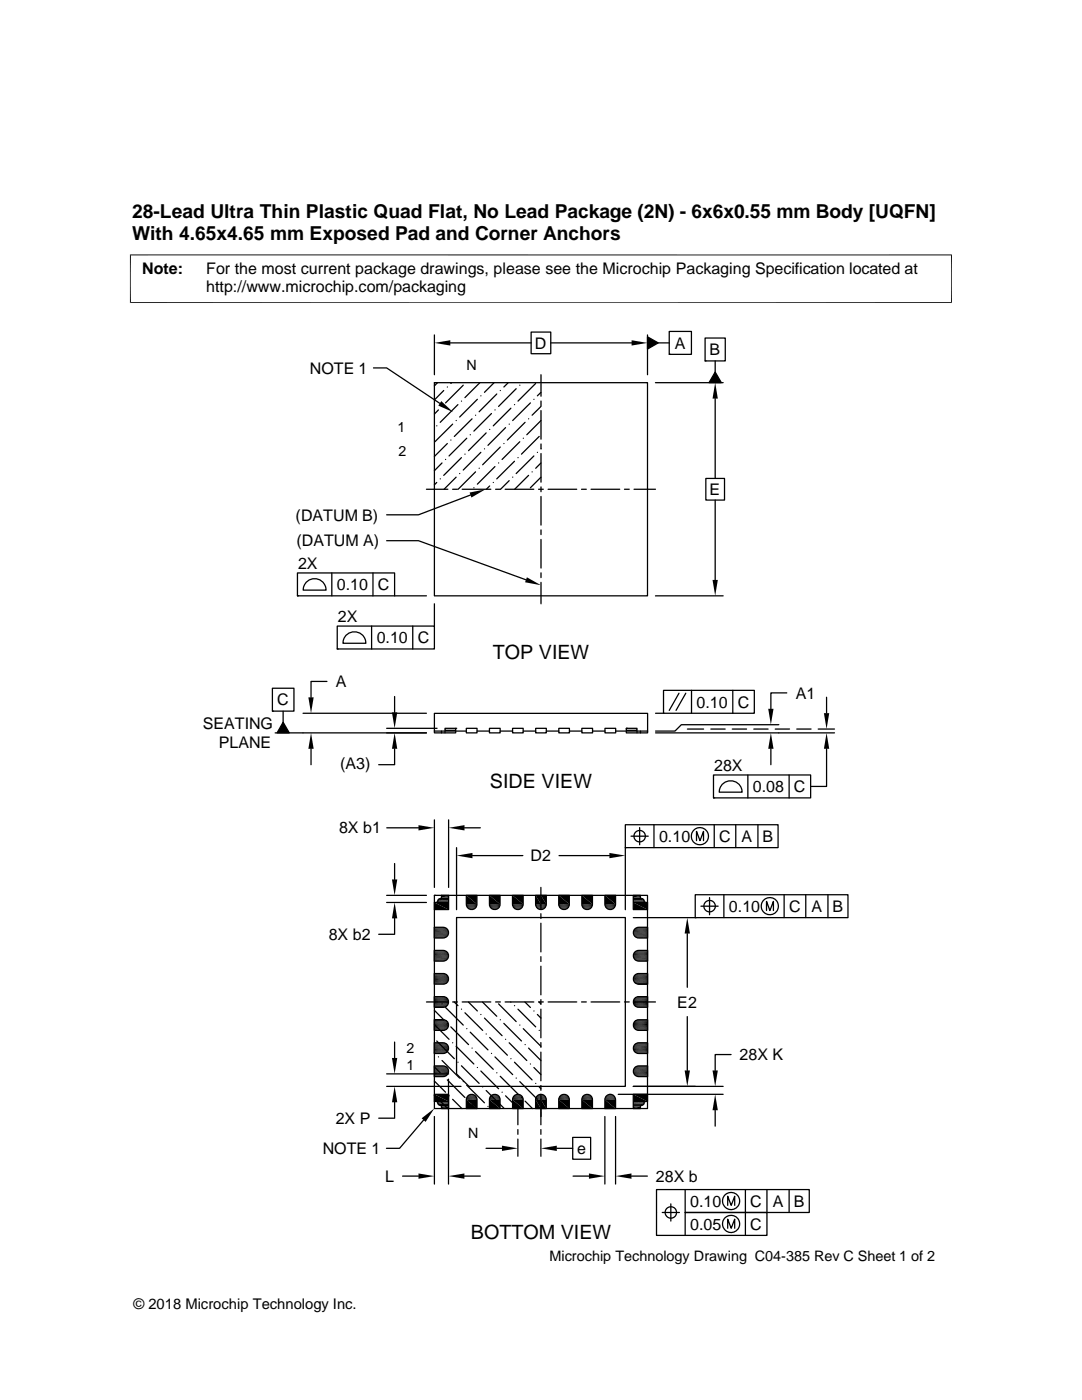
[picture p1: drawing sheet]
<svg xmlns="http://www.w3.org/2000/svg" width="216mm" height="279mm" viewBox="0 0 216 279" stroke-linecap="round" stroke-linejoin="round" font-family="sans-serif">
<g fill="none" stroke="#000" stroke-width=".25">
<path d="M74.5 73.4h2.7l10.6 7.1M86.7 76.4h42.5v42.5h-42.5zM86.7 76.4h.1M86.7 66.8v8M87.3 76.4l-.6 .6M88.5 77.9l-1.8 1.9M89.3 77.2h.1M89.9 68.4h16.1M90.1 76.4l-.1 .1M92.4 76.9l-3.5 3.5M95.3 79.7l-3.6 3.5M95.8 76.4l-3 3"/>
<path d="M95.9 79h.1M98.6 76.4l-1.9 1.9M99.1 78.6l-3.5 3.6M99.8 77.9h.1M101.4 76.4l-.9 .8M103 77.6l-3.5 3.5M103.7 76.9h.1M106 66.3h3.9v4.3h-3.9zM106.5 79.7h.1M106.9 76.5l-3.5 3.6M107.9 74.8v4.3M108 78.3l-.8 .7"/>
<path d="M109.9 68.4h16.1M129.2 67.2l2.1 1.2-2.1 1.3zM129.2 66.8v8M130.8 76.4h13.5M131.3 68.4h2.2M133.5 66.1h4.5v4.6h-4.5zM133.5 70.7h.1M140.7 67.5h4v4.5h-4zM140.7 72h.1M142.7 74.3l1.2 2.1h-2.4zM142.7 72v2.3M142.7 79.5v16"/>
<path d="M85.1 97.6h4.3M87.1 85h.1M87.1 96.3l-.4 .5M87.5 81.8l-.8 .8M87.8 95.6h.1M88.2 81.1h.1M88.2 92.4l-1.5 1.5M88.9 91.7h.1M89.3 88.5l-2.6 2.6M90 87.8h.1M90.3 97.6h1M90.3 84.6l-3.5 3.6"/>
<path d="M91 83.9h.1M91 95.2l-2.4 2.4M91.4 80.8l-3.6 3.5M91.7 94.5h.1M92.1 80.1h.1M92.1 91.3l-3.6 3.6M92.2 97.6h5.7M92.8 90.6h.1M93.1 87.5l-3.5 3.5M93.8 86.8h.1M93.9 98.8l-10.4 3.9h-6.3M94.2 83.6l-3.5 3.5"/>
<path d="M94.6 97.3h.1M94.9 82.9h.1M94.9 94.2l-3.5 3.4M95.6 93.5h.1M95.9 90.3l-3.5 3.5M96.7 89.6h.1M97 86.4l-3.5 3.5M97.7 85.7h.1M97.7 97l-.7 .6M98.1 82.5l-3.5 3.5M98.4 96.3h.1M98.8 81.8h.1"/>
<path d="M98.8 93.1l-3.5 3.5M98.9 97.6h.9M99.5 92.4h.1M99.8 89.2l-3.5 3.6M100.5 88.5h.1M100.8 97.6h5.7M100.9 85.3l-3.5 3.6M101.6 84.6h.1M101.6 95.9l-1.7 1.7M101.9 81.5l-3.5 3.5M102.3 95.2h.1M102.7 80.8h.1"/>
<path d="M102.7 92.1l-3.6 3.5M103.4 91.3h.1M103.7 88.2l-3.5 3.5M104.4 87.5h.1M104.8 84.3l-3.6 3.5M105.5 83.6h.1M105.5 94.9l-2.8 2.7M105.8 80.4l-3.5 3.5M106.2 94.2h.1M106.5 91l-3.5 3.5M107.2 90.3h.1M107.5 97.6h.9"/>
<path d="M107.6 87.1l-3.5 3.5M107.9 80v1M107.9 81.9v5.8M107.9 88.6v1M107.9 90.5v5.7M107.9 97.2v.9M107.9 99.1v5.7M108 81.1l-1.8 1.8M108 83.9l-2.9 2.9M108 89.6h.1M108 92.4l-1.1 1.1M108 95.2l-2.2 2.1"/>
<path d="M109.4 97.6h5.7M116 97.6h1M117.9 97.6h5.8M124.6 97.6h1M126.5 97.6h4.3M140.8 95.5h3.8v4.3h-3.8zM142.7 99.8v15.9M59.4 114.3h19.3v4.6h-19.3zM59.4 118.9h.1M61.3 116.1a2.29 2.29 0 0 1 2.4-.4 2.29 2.29 0 0 1 1.4 2.1h-4.6l.3-1.2zM66.2 114.3v4.6M74.4 114.3v4.6"/>
<path d="M77.2 107.9h6.3l21.5 7.8M78.7 118.9h6.4M107.9 105.7v1M107.9 107.7v5.7M107.9 114.3v1M107.9 116.2v4.3M130.8 118.9h13.5M54.4 137.4h4.3v4.5h-4.3zM65.2 136h-3.1v3.2M67.3 124.9h19.4v4.6h-19.4zM67.3 129.5h.1M69.2 126.7a2.3 2.3 0 0 1 2.4-.4 2.3 2.3 0 0 1 1.4 2.1h-4.6l.3-1.2z"/>
<path d="M74.1 124.9v4.6M78.7 139v3.2M82.4 124.9v4.6M86.7 120.5v4.4M132.4 137.8h18.1v4.5h-18.1zM135.5 138.3l-2 3.5M136.8 138.3l-1.9 3.5M138 137.8v4.5M146.2 137.8v4.5M157 138.3h-3.2v3.2M164.9 139.1v3.2M54.4 141.9h.1"/>
<path d="M56.5 141.9v2.2M56.5 144.1l1.2 2.2h-2.4zM60.5 142.3h24.6M62.1 149.4v3.2M77.2 145.4h10M78.7 149.4v3.2h-3.1M85.1 146.3h-30.2M86.7 145.9v.4h4.2v-.4M86.7 145.9v-3.5h42.5v3.5h-6.3M86.7 145.9h6.3M88.1 145.9v.4M88.8 145.4h2.1v.4h-2.1z"/>
<path d="M88.8 145.9v.4M90.9 145.4h.1M93 145.4h2.2v.9h-2.2zM95.2 145.9h2.5M97.7 145.4h2.1v.9h-2.1zM99.8 145.9h2.5M102.3 145.4h2.1v.9h-2.1zM104.4 145.9h2.5M106.9 145.4h2.1v.9h-2.1zM109 145.9h2.5M111.5 145.4h2.1v.9h-2.1zM113.6 145.9h2.5"/>
<path d="M116.1 145.4h2.1v.9h-2.1zM118.2 145.9h2.5M120.7 145.4h2.2v.9h-2.2zM125 145.9v.4h4.2v-.4M125 145.4h2.1v.4h-2.1zM125 145.4h.1M127.1 145.9v.4M127.8 145.9v.4M130.8 142.3h1.6M137.2 145.5h3.2M141.8 145.5h2.9M142.4 154.7h19.4v4.5h-19.4z"/>
<path d="M142.4 159.2h.1M144.3 156.4a2.3 2.3 0 0 1 2.4-.4 2.3 2.3 0 0 1 1.4 2.1h-4.6l.3-1.2zM146.1 145.5h2.9M149.2 154.7v4.5M150.4 145.5h2.9M153.8 149.4v3.2M154.7 145.5h2.8M155.4 144.6h-19.4l-1.3 1.3h-3.9M157.5 154.7v4.5M159 145.5h2.8M163.3 145.5h3.2M164.9 149.4v7.6h-3.1"/>
<path d="M166.5 146.3h-35.7M77.2 178.7h7.9M77.2 165.2h6.3M78.7 172.3v3.2M86.7 163.6v13.5M86.7 178.7h42.5v42.5h-42.5zM86.7 178.7h.1M88.1 178.7h1.4v2.8h-2.8v-1.4l.6-.2a.5 .5 0 0 1 .6-.6zM89.5 163.6v13.5M91.1 169.2v12.3M92.7 165.2h3.1M93 178.7h2.2v1.7a1.06 1.06 0 0 1-1.1 1.1 1.06 1.06 0 0 1-1.1-1.1z"/>
<path d="M94.3 170.8h10M97.7 178.7h2.1v1.7a1.06 1.06 0 0 1-1.1 1.1 1.06 1.06 0 0 1-1-1.1zM102.3 178.7h2.1v1.7a1.07 1.07 0 0 1-1.1 1.1 1.07 1.07 0 0 1-1-1.1zM106.9 178.7h2.1v1.7a1.07 1.07 0 0 1-1.1 1.1 1.07 1.07 0 0 1-1-1.1zM107.9 177.1v4.3M111.5 178.7h2.1v1.7a1.06 1.06 0 0 1-1.1 1.1 1.06 1.06 0 0 1-1-1.1zM111.5 170.8h10.1M116.1 178.7h2.1v1.7a1.06 1.06 0 0 1-1 1.1 1.06 1.06 0 0 1-1.1-1.1zM120.7 178.7h2.1v1.7a1.07 1.07 0 0 1-1 1.1 1.07 1.07 0 0 1-1.1-1.1zM124.8 169.2v12.3M124.8 164.6h30.5v4.6h-30.5zM124.8 169.2h.1"/>
<path d="M125.9 166.9h3.4M126.4 178.7h1.4l.2 .6a.5 .5 0 0 1 .5 .6l.7 .2v1.4h-2.8zM127.6 165.2v3.4M130.5 164.6v4.6M138.7 178.6h30.5v4.5h-30.5zM139 167.8v-1.9l.7 1.9 .7-1.9v1.9M141.6 179.1v3.5M142.5 164.6v4.6M144.4 178.6v4.5M146.8 164.6v4.6M151.2 164.6v4.6M156.5 178.6v4.5"/>
<path d="M160.8 178.6v4.5M165.2 178.6v4.5M77.2 180.1h7.9M78.7 183.3v3.2h-3.1M85.1 200h4.3M86.7 185.1h1.7a1.07 1.07 0 0 1 1.1 1 1.07 1.07 0 0 1-1.1 1.1h-1.7zM86.7 189.7h1.7a1.07 1.07 0 0 1 1.1 1 1.07 1.07 0 0 1-1.1 1.1h-1.7zM86.7 194.3h1.7a1.06 1.06 0 0 1 1.1 1 1.06 1.06 0 0 1-1.1 1.1h-1.7zM86.7 198.9h1.7a1.06 1.06 0 0 1 1.1 1.1 1.06 1.06 0 0 1-1.1 1h-1.7zM90.3 200h1M90.6 200l.8 .7M91.1 183.1h33.7v33.7h-31.2l-2.5-2.5z"/>
<path d="M92.2 200h5.7M93.5 200l1.7 1.8M96.3 200l2.8 2.8M98.9 200h.9M100.8 200h5.7M101.9 200h.1M104.7 200l1.1 1.1M107.5 200h.9M107.5 200l.4 .3M107.9 182.4v.9M107.9 184.3v5.7M107.9 190.9v1"/>
<path d="M107.9 192.8v5.7M107.9 199.5v.9M109.4 200h5.7M116 200h1M117.9 200h5.8M124.6 200h1M126.4 183.1h12.3M126.5 200h4.3M126.6 190.1l.3-.3 .5-.1h1.8v2.1h-1.8a1.07 1.07 0 0 1-.8-1.7zM126.6 185.5l.3-.3 .5-.1h1.8v2.1h-1.8a1.07 1.07 0 0 1-.8-1.7zM126.6 194.7l.3-.3 .5-.1h1.8v2.1h-1.8a1.05 1.05 0 0 1-.9-.6 1.05 1.05 0 0 1 .1-1.1zM126.6 199.3l.3-.3 .5-.1h1.8v2.1h-1.8a1.06 1.06 0 0 1-.9-.6 1.06 1.06 0 0 1 .1-1.1z"/>
<path d="M137.1 186.3v10.7M138.7 183.1h.1M139.9 180.8h3.4M153 181.7v-1.8l.6 1.8 .7-1.8v1.8M77.2 214.3h12.3M77.2 216.8h14.8M78.7 220v3.2h-3.1M78.7 208v3.1M86.7 203.5h1.7a1.06 1.06 0 0 1 1.1 1.1 1.06 1.06 0 0 1-1.1 1h-1.7zM86.7 208.1h1.7a1.07 1.07 0 0 1 1.1 1.1 1.07 1.07 0 0 1-1.1 1h-1.7zM86.7 212.7h1.7a1.07 1.07 0 0 1 1.1 1.1 1.07 1.07 0 0 1-1.1 1.1h-1.7zM86.7 218.4h2.8v2.8h-1.4l-.2-.6a.5 .5 0 0 1-.6-.6l-.6-.2z"/>
<path d="M86.7 201.6l1.8 1.9M86.7 204.5l2.9 2.9M86.7 218.6l2.6 2.6M86.7 210.1l.1 .1M86.7 212.9l1.1 1.2M86.7 215.8l2.2 2.2M87.1 207.8l3.6 3.5M87.5 210.9h.1M88.2 200.3h.1M88.2 211.6l3.5 3.6M88.5 214.8h.1M88.9 201.1l3.5 3.5"/>
<path d="M89.3 204.2h.1M89.3 215.5l3.5 3.5M89.5 215.4v20.9M89.6 218.7h.1M90 204.9l3.5 3.6M90.3 208.1h.1M90.3 219.4l1.9 1.8M91 208.8l3.6 3.5M91.4 212h.1M92.1 201.4h.1M92.1 212.7l3.5 3.5M92.4 215.9h.1"/>
<path d="M92.8 202.1l3.5 3.5M93.1 205.3h.1M93.1 216.6l3.6 3.5M93.5 219.8h.1M93.5 218.6a1.08 1.08 0 0 1 1.7 .9v1.7h-2.2v-1.7l.2-.6zM93.8 206l3.6 3.5M94.2 209.2h.1M94.9 209.9l3.5 3.5M95.3 213h.1M95.9 202.5h.1M95.9 213.7l3.6 3.6M96.3 216.9h.1"/>
<path d="M96.7 203.2l3.5 3.5M97 206.4h.1M97 217.6l3.5 3.5M97.7 207.1l3.5 3.5M98.1 210.2h.1M98.1 218.6a1.07 1.07 0 0 1 1.7 .9v1.7h-2.1v-1.7l.1-.5zM98.8 210.9l3.5 3.6M99.1 214.1h.1M99.5 200.3l3.5 3.6M99.8 203.5h.1M99.8 214.8l3.6 3.5M100.2 218h.1"/>
<path d="M100.5 204.2l3.6 3.6M100.9 207.4h.1M100.9 218.7l2.5 2.5M101.6 208.1l3.5 3.5M101.9 211.3h.1M102.7 200.7h.1M102.7 212l3.5 3.5M102.7 218.6a1.07 1.07 0 0 1 1.7 .9v1.7h-2.1v-1.7l.1-.5zM103 215.2h.1M103.4 201.4l3.5 3.5M103.7 204.6h.1M103.7 215.9l3.5 3.5"/>
<path d="M104.1 219h.1M104.4 205.3l3.5 3.5M104.8 208.5h.1M104.8 219.8l1.5 1.4M105.5 209.2l2.4 2.4M105.8 212.3h.1M106.5 201.8h.1M106.5 213l1.4 1.5M106.9 216.2h.1M107.2 202.5l.7 .7M107.3 218.6a1.07 1.07 0 0 1 1.7 .9v1.7h-2.1v-1.7l.1-.5zM107.6 205.6h.1"/>
<path d="M107.6 216.9l.3 .4M107.9 218.5v4.3M107.9 201.4v5.7M107.9 208.1v.9M107.9 210v5.7M107.9 216.6v1M111.9 218.6a1.06 1.06 0 0 1 1.1-.1 1.06 1.06 0 0 1 .6 1v1.7h-2.1v-1.7l.1-.5zM116.5 218.6a1.07 1.07 0 0 1 1.7 .9v1.7h-2.1v-1.7l.1-.5zM121.1 218.6a1.07 1.07 0 0 1 1.1-.1 1.07 1.07 0 0 1 .6 1v1.7h-2.1v-1.7l.1-.5zM123.4 218.4h20.9M126.4 218.4h2.8v1.4l-.7 .2a.5 .5 0 0 1-.5 .6l-.2 .6h-1.4zM126.6 213.2l.3-.3 .5-.2h1.8v2.2h-1.8a1.07 1.07 0 0 1-.9-.6 1.07 1.07 0 0 1 .1-1.1z"/>
<path d="M126.6 208.6l.3-.3 .5-.2h1.8v2.1h-1.8a1.06 1.06 0 0 1-.9-.5 1.06 1.06 0 0 1 .1-1.1zM126.6 203.9l.3-.3 .5-.1h1.8v2.1h-1.8a1.07 1.07 0 0 1-.9-.5 1.07 1.07 0 0 1 .1-1.2zM137.1 202.9v10.7M144.3 216.8h-17.9M145.9 210.5h-3.2v3.1M80.3 234.7h3.2M84.5 223.5l-4.8 5.7h-2.6M86.7 222.8v13.5M92.7 234.7h3.1M94.2 220.5l.8 .7M97 229.2h3.2M97.4 220.8h.1"/>
<path d="M103.3 221v3.5M103.3 225.4v1M103.3 227.3v3.5M107.9 221v3.5M107.9 225.4v1M107.9 227.3v3.5M107.9 220.1h.1M111.1 229.2h3.2M114.3 227h3.6v4.4h-3.6zM114.3 234.7h3.2M120.7 222.8v13.5M122.8 222.8v13.5"/>
<path d="M126 234.7h3.2M136.7 237.4v4.6h16.3v4.5h-22v-9.1h30.5v4.6h-24.8v4.5M142.7 221.6v3.1M148.7 237.4v9.1M153 237.4v4.6M157.5 237.4v4.6M132.1 242h3.5M133.9 240.3v3.4M145.2 240.6v-1.9l.7 1.9 .7-1.9v1.9M145.2 245.1v-1.8l.7 1.8 .7-1.8v1.8"/>
<circle cx="127.6" cy="166.9" r="1.14"/>
<circle cx="139.7" cy="166.9" r="1.72"/>
<circle cx="141.6" cy="180.8" r="1.14"/>
<circle cx="153.6" cy="180.8" r="1.71"/>
<circle cx="145.9" cy="239.7" r="1.71"/>
<circle cx="133.9" cy="242" r="1.14"/>
<circle cx="145.9" cy="244.3" r="1.71"/>
</g>
<g fill="#000">
<path d="M86.7 68.4l3.2-.5v1.1zM126 67.9l3.2 .5-3.2 .6zM129.2 67.2l2.1 1.2-2.1 1.3zM142.7 76.4l.5 3.1h-1zM142.7 74.3l1.2 2.1h-2.4zM88.1 80.1l2.3 2.2-2.9-1.4zM93.7 98.3l3.2-.6-2.8 1.6zM105.1 115.2l2.8 1.6-3.1-.6zM142.2 115.7h1l-.5 3.2zM61.5 139.2h1.1l-.5 3.1zM56.5 144.1l1.2 2.2h-2.4zM62.1 146.3l.5 3.1h-1.1z"/>
<path d="M78.2 142.2h1.1l-.6 3.2zM78.7 146.3l.6 3.1h-1.1zM153.8 146.3l.5 3.1h-1zM153.3 141.5h1l-.5 3.1zM164.4 142.3h1.1l-.6 3.2zM164.9 146.3l.6 3.1h-1.1zM78.2 175.5h1.1l-.6 3.2zM83.5 164.7l3.2 .5-3.2 .5zM87.5 179.4l2 .1zM87.5 179.4h2zM87.6 179.4h1.9zM87.7 179.4h1.8z"/>
<path d="M87.8 179.4h1.7zM87.9 179.3l1.6 .1zM87.9 179.3h1.6zM88 179.3h1.5zM88 179.2l1.5 .1zM88.1 179.2h1.4zM88.1 179.1l1.4 .1zM88.1 178.7l1.4 .3h-1.4zM88.1 178.7h1.4v.3zM88.1 179l1.4 .1zM89.5 165.2l3.2-.5v1zM93 178.7l2.2 1.7h-2.2z"/>
<path d="M93 178.7h2.2v1.7zM91.1 170.8l3.2-.6v1.1zM97.7 178.7l2.1 1.7h-2.1zM97.7 178.7h2.1v1.7zM102.3 178.7l2.1 1.7h-2.1zM102.3 178.7h2.1v1.7zM106.9 178.7l1 1.7h-1zM106.9 178.7h1v1.7zM107.9 178.7l1.1 1.7h-1.1zM107.9 178.7h1.1v1.7zM111.5 178.7l2.1 1.7h-2.1zM111.5 178.7h2.1v1.7z"/>
<path d="M116.1 178.7l2.1 1.7h-2.1zM116.1 178.7h2.1v1.7zM120.7 178.7l2.1 1.7h-2.1zM120.7 178.7h2.1v1.7zM121.6 170.2l3.2 .6-3.2 .5zM126.4 178.7l1.4 .3h-1.4zM126.4 178.7h1.4v.3zM126.4 179l1.4 .1zM126.4 179.1l1.4 .1zM126.4 179.2h1.4zM126.4 179.2l1.5 .1zM126.4 179.3h1.5z"/>
<path d="M126.4 179.3h1.6zM126.4 179.3l1.6 .1zM126.4 179.4h1.7zM126.4 179.4h1.8zM126.4 179.4h1.9zM78.7 180.1l.6 3.2h-1.1zM86.7 185.1h1.9zM86.7 187.1l1.9 .1zM86.7 187.2h1.7zM86.7 187.2h1.9zM86.7 189.7h1.9zM86.7 191.7l1.9 .1z"/>
<path d="M86.7 191.8h1.7zM86.7 191.8h1.9zM86.7 194.3h1.9zM86.7 196.3l1.9 .1zM86.7 196.4h1.7zM86.7 196.4h1.9zM86.7 198.9h1.9zM86.7 180.1l2.8 1.4h-2.8zM86.7 180.1h2.8v1.4zM93.1 180.8l1.9 .2h-1.8zM93.1 180.8h2l-.1 .2zM93.2 181l1.7 .1h-1.6z"/>
<path d="M93.2 181h1.8l-.1 .1zM93.3 181.1l1.5 .2h-1.4zM93.3 181.1h1.6l-.1 .2zM93.4 181.3l1.2 .1zM93.4 181.3h1.4l-.2 .1zM93.6 181.4l.9 .1zM93.6 181.4h1zM93.7 181.5h.6zM93.7 181.5h.8zM93.9 181.5h.4zM97.7 180.8l2 .2h-1.9zM97.7 180.8h2v.2z"/>
<path d="M97.8 181l1.7 .1h-1.6zM97.8 181h1.9l-.2 .1zM97.9 181.1l1.5 .2h-1.4zM97.9 181.1h1.6l-.1 .2zM98 181.3l1.3 .1zM98 181.3h1.4l-.1 .1zM98.2 181.4l.9 .1zM98.2 181.4h1.1zM98.4 181.5h.5zM98.4 181.5h.7zM98.5 181.5h.4zM102.3 180.8l1.9 .2h-1.8z"/>
<path d="M102.3 180.8h2l-.1 .2zM102.4 181l1.7 .1h-1.6zM102.4 181h1.8l-.1 .1zM102.5 181.1l1.5 .2h-1.4zM102.5 181.1h1.6l-.1 .2zM102.6 181.3l1.3 .1zM102.6 181.3h1.4l-.1 .1zM102.8 181.4l.9 .1zM102.8 181.4h1.1zM103 181.5h.5zM103 181.5h.7zM103.1 181.5h.4z"/>
<path d="M106.9 180.4l1 .2h-1zM106.9 180.4h1v.2zM106.9 180.6l1 .2h-1zM106.9 180.6h1v.2zM106.9 180.8l1 .2h-.9zM106.9 180.8h1v.2zM107 181l.9 .1h-.8zM107 181h.9v.1zM107.1 181.1l.8 .2h-.6zM107.1 181.1h.8v.2zM107.3 181.3l.6 .1zM107.3 181.3h.6v.1z"/>
<path d="M107.4 181.4l.5 .1zM107.6 181.5h.3zM107.8 181.5h.1zM107.9 180.4l1.1 .3h-1.1zM107.9 180.4h1.1v.3zM107.9 180.7l1 .2h-1zM107.9 180.7h1.1l-.1 .2zM107.9 180.9l.9 .1h-.9zM107.9 180.9h1l-.1 .1zM107.9 181l.8 .2h-.8zM107.9 181h.9l-.1 .2zM107.9 181.2l.6 .1h-.6z"/>
<path d="M107.9 181.2h.8l-.2 .1zM107.9 181.3l.5 .1h-.5zM107.9 181.3h.6l-.1 .1zM107.9 181.4l.2 .1zM107.9 181.4h.5zM107.9 181.5h.2zM111.5 180.8l2 .2h-1.9zM111.5 180.8h2v.2zM111.6 181l1.8 .1h-1.7zM111.6 181h1.9l-.1 .1zM111.7 181.1l1.5 .2h-1.3zM111.7 181.1h1.7l-.2 .2z"/>
<path d="M111.9 181.3l1.2 .1zM111.9 181.3h1.3l-.1 .1zM112 181.4l.9 .1zM112 181.4h1.1zM112.2 181.5h.5zM112.2 181.5h.7zM112.4 181.5h.3zM116.2 180.8l1.9 .2h-1.9zM116.2 180.8h2l-.1 .2zM116.2 181l1.8 .1h-1.6zM116.2 181h1.9l-.1 .1zM116.4 181.1l1.4 .2h-1.3z"/>
<path d="M116.4 181.1h1.6l-.2 .2zM116.5 181.3l1.2 .1zM116.5 181.3h1.3l-.1 .1zM116.6 181.4l.9 .1zM116.6 181.4h1.1zM116.8 181.5h.5zM116.8 181.5h.7zM117 181.5h.3zM120.8 180.8l1.9 .2h-1.9zM120.8 180.8h2l-.1 .2zM120.8 181l1.8 .1h-1.7zM120.8 181h1.9l-.1 .1z"/>
<path d="M120.9 181.1l1.5 .2h-1.3zM120.9 181.1h1.7l-.2 .2zM121.1 181.3l1.2 .1zM121.1 181.3h1.3l-.1 .1zM121.2 181.4l.9 .1zM121.2 181.4h1.1zM121.4 181.5h.5zM121.4 181.5h.7zM121.6 181.5h.3zM126.4 180.1l2.8 1.4h-2.8zM126.4 180.1h2.8v1.4zM127.3 185.1h1.9z"/>
<path d="M127.3 187.2h1.9zM127.3 189.7h1.9zM127.3 191.8h1.9zM127.3 194.3l1.9 .1zM127.3 196.4h1.9zM127.3 198.9l1.9 .1zM127.4 185.1h1.8zM127.4 189.7h1.8zM127.3 194.3h1.9zM127.4 194.3h1.8zM127.3 198.9h1.9zM127.4 198.9h1.8z"/>
<path d="M137.1 183.1l.6 3.2h-1.1zM78.2 211.1h1.1l-.6 3.2zM78.7 216.8l.6 3.2h-1.1zM86.7 201h1.9zM86.7 201h1.7zM86.7 203.5h1.9zM86.7 205.6h1.9zM86.7 205.6h1.7zM86.7 208.1h1.9zM86.7 210.2h1.9zM86.7 210.2h1.7zM86.7 212.7h1.9z"/>
<path d="M86.7 214.8h1.9zM86.7 214.8l1.7 .1zM86.7 218.4l2.8 1.4h-2.8zM86.7 218.4h2.8v1.4zM93 219.5l2.2 1.7h-2.2zM93 219.5h2.2v1.7zM93.2 218.9l1.9 .2h-2zM93.2 218.9h1.8l.1 .2zM93.3 218.8l1.7 .1h-1.8zM93.3 218.8h1.6l.1 .1zM93.4 218.7l1.5 .1h-1.6zM93.4 218.7h1.4l.1 .1z"/>
<path d="M93.4 218.7l.2-.2 1.2 .2zM93.6 218.5l1.2 .2zM93.6 218.5h1zM93.7 218.5h.9zM93.7 218.5h.8zM93.9 218.4l.6 .1zM93.9 218.4h.4zM97.7 219.5l2.1 1.7h-2.1zM97.7 219.5h2.1v1.7zM97.8 218.9l1.9 .2h-2zM97.8 218.9h1.9v.2zM97.9 218.8l1.8 .1h-1.9z"/>
<path d="M97.9 218.8h1.6l.2 .1zM98 218.7l1.5 .1h-1.6zM98 218.7h1.4l.1 .1zM98 218.7l.2-.2 1.2 .2zM98.2 218.5l1.2 .2zM98.2 218.5h1.1zM98.4 218.5h.9zM98.4 218.5h.7zM98.5 218.4l.6 .1zM98.5 218.4h.4zM102.3 219.5l2.1 1.7h-2.1zM102.3 219.5h2.1v1.7z"/>
<path d="M102.4 218.9l1.9 .2h-2zM102.4 218.9h1.8l.1 .2zM102.5 218.8l1.7 .1h-1.8zM102.5 218.8h1.6l.1 .1zM102.6 218.7l1.5 .1h-1.6zM102.6 218.7h1.4l.1 .1zM102.6 218.7l.2-.2 1.2 .2zM102.8 218.5l1.2 .2zM102.8 218.5h1.1zM103 218.5h.9zM103 218.5h.7zM103.1 218.4l.6 .1z"/>
<path d="M103.1 218.4h.4zM106.9 219.5l1 1.7h-1zM106.9 219.5h1v1.7zM106.9 219.3l1 .2h-1zM106.9 219.3h1v.2zM107 219.1l.9 .2h-1zM107 219.1h.9v.2zM107.1 218.9l.8 .2h-.9zM107.1 218.9h.8v.2zM107.2 218.7l.7 .2h-.8zM107.2 218.7h.7v.2zM107.2 218.7l.2-.1 .5 .1z"/>
<path d="M107.4 218.6h.5v.1zM107.4 218.6l.1-.1 .4 .1zM107.5 218.5h.4v.1zM107.5 218.5h.4zM107.7 218.4l.2 .1zM107.7 218.4h.2zM107.8 218.4h.1zM107.9 218.4h.2zM107.9 218.4l.4 .1zM107.9 218.5h.6zM107.9 218.5l.7 .2h-.7zM107.9 218.5l.7 .2z"/>
<path d="M107.9 218.7l.9 .1h-.9zM107.9 218.7h.7l.2 .1zM107.9 218.8l1 .1h-1zM107.9 218.8h.9l.1 .1zM107.9 218.9l1 .2h-1zM107.9 218.9h1v.2zM107.9 219.1l1.1 .2h-1.1zM107.9 219.1h1l.1 .2zM107.9 219.3l1.1 .2h-1.1zM107.9 219.3h1.1v.2zM107.9 219.5l1.1 1.7h-1.1zM107.9 219.5h1.1v1.7z"/>
<path d="M111.5 219.5l2.1 1.7h-2.1zM111.5 219.5h2.1v1.7zM111.6 218.9l1.9 .2h-2zM111.6 218.9h1.9v.2zM111.7 218.8l1.8 .1h-1.9zM111.7 218.8h1.7l.1 .1zM111.9 218.7l1.5 .1h-1.7zM111.9 218.7h1.3l.2 .1zM111.9 218.7l.1-.2 1.2 .2zM112 218.5l1.2 .2zM112 218.5h1.1zM112.2 218.5h.9z"/>
<path d="M112.2 218.5h.7zM112.4 218.4l.5 .1zM112.4 218.4h.3zM116.1 219.5l2.1 1.7h-2.1zM116.1 219.5h2.1v1.7zM116.2 218.9l2 .2h-2zM116.2 218.9h1.9l.1 .2zM116.4 218.8l1.7 .1h-1.9zM116.4 218.8h1.6l.1 .1zM116.5 218.7l1.5 .1h-1.6zM116.5 218.7h1.3l.2 .1zM116.5 218.7l.1-.2 1.2 .2z"/>
<path d="M116.6 218.5l1.2 .2zM116.6 218.5h1.1zM116.8 218.5h.9zM116.8 218.5h.7zM117 218.4l.5 .1zM117 218.4h.3zM120.7 219.5l2.1 1.7h-2.1zM120.7 219.5h2.1v1.7zM120.8 219.1h2zM120.8 218.9l1.9 .2h-1.9zM120.8 218.9h1.9v.2zM120.9 218.9h1.8z"/>
<path d="M120.9 218.8l1.8 .1h-1.8zM120.9 218.8h1.7l.1 .1zM121 218.7l1.6 .1zM121.1 218.7h1.4zM121.1 218.7h1.3zM121.2 218.6l1.2 .1zM121.2 218.6h1.2zM121.2 218.5l1.2 .1zM121.2 218.5h1.1zM121.4 218.5h.9zM121.4 218.5h.8zM121.4 218.5h.7z"/>
<path d="M121.6 218.4l.5 .1zM121.6 218.4h.4zM121.6 218.4h.3zM126.4 218.4l2.8 1.4h-2.8zM126.4 218.4h2.8v1.4zM127.2 201h2zM127.2 203.5l2 .1zM127.3 205.6h1.9zM127.3 208.1l1.9 .1zM127.3 210.2h1.9zM127.3 212.7l1.9 .1zM127.3 214.8l1.9 .1z"/>
<path d="M127.2 203.5h2zM127.4 203.5h1.8zM127.3 208.1h1.9zM127.4 208.1h1.8zM127.3 212.7h1.9zM127.4 212.7h1.8zM136.6 213.6h1.1l-.6 3.2zM142.2 213.6h1l-.5 3.2zM83.5 234.2l3.2 .5-3.2 .5zM84.1 223.2l2.6-2-1.8 2.7zM87.5 220.5h2zM87.6 220.5h1.9z"/>
<path d="M87.7 220.5h1.8zM87.8 220.5l1.7 .1zM87.8 220.6h1.7zM87.9 220.6h1.6zM88 220.6l1.5 .1zM88 220.7h1.5zM88 220.7l1.5 .1zM88.1 220.8h1.4zM88.1 220.8l1.4 .1zM88.1 220.9l1.4 .3h-1.4zM88.1 220.9h1.4v.3zM89.5 234.7l3.2-.5v1z"/>
<path d="M100.2 228.6l3.1 .6-3.1 .5zM107.9 229.2l3.2-.6v1.1zM117.5 234.2l3.2 .5-3.2 .5zM122.8 234.7l3.2-.5v1zM126.4 220.5h1.9zM126.4 220.5h1.8zM126.4 220.5h1.7zM126.4 220.5l1.6 .1zM126.4 220.6h1.6zM126.4 220.6h1.5zM126.4 220.6l1.5 .1zM126.4 220.7h1.4z"/>
<path d="M126.4 220.7h1.5zM126.4 220.7l1.4 .1zM126.4 220.8h1.4zM126.4 220.8l1.4 .1zM126.4 220.9l1.4 .3h-1.4zM126.4 220.9h1.4v.3zM142.7 218.4l.5 3.2h-1z"/>
</g>
<g fill="none" stroke="#000" stroke-width=".2">
<path d="M26 50.8v9.7M189.9 50.8v9.7M189.9 50.9h-164M25.9 60.4h164M87.3 179.9h2.2M87.4 179.8h2.1M87.4 179.7h2.1M87.4 179.6h2.1M87.4 179.5h2.1M87.5 179.5h2M126.4 179.5h2M126.4 179.5h2.1"/>
<path d="M126.4 179.6h2.1M126.4 179.7h2.1M126.4 179.8h2.1M126.4 179.9h2.1M126.4 179.9h2.2M86.7 185.1h2.1M86.7 185.2h2.3M86.7 185.3h2.4M86.7 185.4h2.6M86.7 185.5h2.7M86.7 185.7h2.7M86.7 185.9h2.8"/>
<path d="M86.7 186h2.8M86.7 186.2h2.8M86.7 186.4h2.8M86.7 186.6h2.7M86.7 186.7h2.7M86.7 186.9h2.6M86.7 187h2.4M86.7 187.1h2.3M86.7 187.2h2.1M86.7 189.7h2.1M86.7 189.8h2.3M86.7 189.9h2.4"/>
<path d="M86.7 190h2.6M86.7 190.1h2.7M86.7 190.3h2.7M86.7 190.5h2.8M86.7 190.6h2.8M86.7 190.8h2.8M86.7 191h2.8M86.7 191.2h2.7M86.7 191.3h2.7M86.7 191.5h2.6M86.7 191.6h2.4M86.7 191.7h2.3"/>
<path d="M86.7 191.8h2.1M86.7 194.3h2.1M86.7 194.4h2.3M86.7 194.5h2.4M86.7 194.6h2.6M86.7 194.7h2.7M86.7 194.9h2.7M86.7 195.1h2.8M86.7 195.3h2.8M86.7 195.7h2.8M86.7 196.3h2.3M86.7 199h2.1"/>
<path d="M86.7 195.8h2.7M86.7 196h2.6M86.7 196.2h2.5M86.7 196.4h2.1M86.7 199h2.3M86.7 199.1h2.5M86.7 199.3h2.6M86.7 199.5h2.7M86.7 199.7h2.8M87.2 180h2.3M89.5 180.1h-2.5M93 180.5h2.2"/>
<path d="M93.1 180.7h2.1M97.7 180.5h2.1M97.7 180.7h2.1M102.3 180.5h2.1M102.3 180.7h2.1M111.5 180.5h2.1M111.5 180.7h2.1M116.1 180.5h2.1M116.1 180.7h2.1M120.7 180.5h2.1M120.7 180.7h2.1M126.4 180h2.2"/>
<path d="M126.4 180h2.3M126.4 180.1h2.5M126.4 185.9h2.8M126.4 190.5h2.8M126.4 195.1h2.8M126.4 199.7h2.8M126.4 186h2.8M126.4 186.2h2.8M126.4 186.4h2.8M126.4 190.6h2.8M126.4 190.8h2.8M126.4 191h2.8"/>
<path d="M126.4 195.3h2.8M126.4 195.4h2.8M126.4 195.6h2.8M126.4 199.9h2.8M126.4 185.7h2.8M126.4 190.3h2.8M126.4 194.9h2.8M126.4 199.5h2.8M126.4 186.6h2.8M126.4 191.2h2.8M126.4 195.8h2.8M126.5 186.7h2.7"/>
<path d="M126.5 191.3h2.7M126.5 196h2.7M126.5 185.5h2.7M126.5 190.1h2.7M126.5 194.7h2.7M126.5 199.4h2.7M126.6 185.4h2.6M126.6 190h2.6M126.6 194.6h2.6M126.6 199.2h2.6M126.6 186.9h2.6M126.6 191.5h2.6"/>
<path d="M126.6 196.1h2.6M126.7 187h2.5M126.7 191.6h2.5M126.7 196.2h2.5M126.7 185.3h2.5M126.7 189.9h2.5M126.7 194.5h2.5M126.7 199.1h2.5M126.9 185.2h2.3M126.9 189.8h2.3M126.9 194.4h2.3M126.9 199h2.3"/>
<path d="M126.9 187.1h2.3M126.9 191.7h2.3M126.9 196.3h2.3M127.1 187.2h2.1M127.1 191.8h2.1M127.1 196.4h2.1M127.1 185.1h2.1M127.1 189.7h2.1M127.1 194.3h2.1M127.1 198.9h2.1M86.7 201h2.1M86.7 203.6h2.3"/>
<path d="M86.7 204.3h2.8M86.7 204.7h2.8M86.7 204.9h2.8M86.7 205h2.7M86.7 205.2h2.7M86.7 205.3h2.6M86.7 205.4h2.4M86.7 205.5h2.3M86.7 205.6h2.1M86.7 208.2h2.1M86.7 208.2h2.3M86.7 208.3h2.4"/>
<path d="M86.7 208.4h2.6M86.7 208.6h2.7M86.7 208.7h2.7M86.7 208.9h2.8M86.7 209.1h2.8M86.7 209.3h2.8M86.7 209.5h2.8M86.7 209.6h2.7M86.7 209.8h2.7M86.7 209.9h2.6M86.7 210h2.4M86.7 210.1h2.3"/>
<path d="M86.7 210.2h2.1M86.7 212.8h2.1M86.7 212.8h2.3M86.7 212.9h2.4M86.7 213h2.6M86.7 213.2h2.7M86.7 213.3h2.7M86.7 213.5h2.8M86.7 213.7h2.8M86.7 213.9h2.8M86.7 214.1h2.8M86.7 214.2h2.7"/>
<path d="M86.7 214.4h2.7M86.7 214.5h2.6M86.7 214.7h2.4M86.7 214.8h2.3M86.7 214.8h2.1M86.7 200.1h2.8M86.7 200.2h2.8M86.7 200.4h2.7M86.7 200.6h2.7M86.7 200.7h2.6M86.7 200.8h2.4M86.7 200.9h2.3"/>
<path d="M86.7 203.5h2.1M86.7 203.7h2.4M86.7 203.8h2.6M86.7 204h2.7M86.7 204.1h2.7M86.7 204.5h2.8M87 219.8l2.5 .1M87.2 219.9h2.3M87.3 220h2.2M93 219.4h2.2M93.1 219.2h2.1M97.7 219.4h2.1"/>
<path d="M97.7 219.2h2.1M102.3 219.2h2.1M102.3 219.4h2.1M111.5 219.4h2.1M111.5 219.2h2.1M116.1 219.4h2.1M116.1 219.2h2.1M120.7 219.4h2.1M120.7 219.3h2.1M120.7 219.2h2.1M126.4 219.9h2.3M126.4 219.9h2.2"/>
<path d="M126.4 220h2.2M126.4 204.3h2.8M126.4 208.9h2.8M126.4 213.5h2.8M126.4 200.3h2.8M126.4 204.7h2.8M126.4 204.9h2.8M126.4 209.1h2.8M126.4 209.3h2.8M126.4 209.5h2.8M126.4 213.7h2.8M126.4 213.9h2.8"/>
<path d="M126.4 214.1h2.8M126.4 204.1h2.8M126.4 208.7h2.8M126.4 213.3h2.8M126.4 200.5h2.8M126.4 205h2.8M126.4 209.6h2.8M126.4 214.2h2.8M126.5 205.2h2.7M126.5 209.8h2.7M126.5 214.4h2.7M126.5 208.6h2.7"/>
<path d="M126.5 213.2h2.7M126.6 200.6h2.6M126.6 203.9h2.6M126.6 208.4h2.6M126.6 213h2.6M126.6 205.3h2.6M126.6 209.9h2.6M126.6 214.5h2.6M126.7 203.8h2.5M126.7 200.8h2.5M126.7 205.4h2.5M126.7 210h2.5"/>
<path d="M126.7 214.7h2.5M126.7 208.3h2.5M126.7 212.9h2.5M126.9 200.9h2.3M126.9 203.6h2.3M126.9 208.2h2.3M126.9 212.8h2.3M126.9 205.5h2.3M126.9 210.1h2.3M126.9 214.8h2.3M127 201h2.2M127 203.6h2.2"/>
<path d="M127.1 205.6h2.1M127.1 210.2h2.1M127.1 214.8h2.1M127.1 208.2h2.1M127.1 212.8h2.1M128.9 219.8l-2.5 .1M87.4 220.1h2.1M87.4 220.2h2.1M87.4 220.3h2.1M87.4 220.4h2.1M87.5 220.4h2M87.5 220.5h2"/>
<path d="M126.4 220h2.1M126.4 220.1h2.1M126.4 220.2h2.1M126.4 220.3h2.1M126.4 220.4h2.1M126.4 220.4h2M126.4 220.5h2"/>
</g>
<path d="M86.7 195.5h2.8M86.7 199.9h2.8M126.4 200.1h2.8M126.4 204.5h2.8" fill="none" stroke="#000" stroke-width=".21"/>
<g font-size="3.9">
<text x="98.3" y="131.4">TOP VIEW</text>
<text x="97.8" y="157.2">SIDE VIEW</text>
<text x="93.9" y="247.2">BOTTOM VIEW</text>
</g>
<g font-size="3.8">
<text x="26.4" y="43.5">28-Lead Ultra Thin Plastic Quad Flat, No Lead Package (2N) - 6x6x0.55 mm Body [UQFN]</text>
<text x="26.4" y="47.9">With 4.65x4.65 mm Exposed Pad and Corner Anchors</text>
</g>
<g font-size="3.2">
<text x="28.4" y="54.6">Note:</text>
<text x="41.1" y="58.3">http://www.microchip.com/packaging</text>
<text x="41.1" y="54.6">For the most current package drawings, please see the Microchip Packaging Specification located at</text>
<text x="106.7" y="69.6">D</text>
<text x="134.7" y="69.6">A</text>
<text x="141.6" y="70.9">B</text>
<text x="61.8" y="74.6">NOTE 1</text>
<text x="141.6" y="98.8">E</text>
<text x="59" y="103.9">(DATUM B)</text>
<text x="59.1" y="109">(DATUM A)</text>
<text x="59.5" y="113.6">2X</text>
<text x="67.2" y="117.8">0.10</text>
<text x="75.4" y="117.8">C</text>
<text x="67.4" y="124.1">2X</text>
<text x="75.2" y="128.4">0.10</text>
<text x="83.4" y="128.4">C</text>
<text x="67" y="137.1">A</text>
<text x="55.3" y="140.8">C</text>
<text x="139" y="141.2">0.10</text>
<text x="147.2" y="141.2">C</text>
<text x="158.8" y="139.4">A1</text>
<text x="40.4" y="145.6">SEATING</text>
<text x="43.6" y="149.2">PLANE</text>
<text x="67.9" y="153.4">(A3)</text>
<text x="142.5" y="153.9">28X</text>
<text x="150.2" y="158.1">0.08</text>
<text x="158.4" y="158.1">C</text>
<text x="67.6" y="166.3">8X b1</text>
<text x="105.9" y="171.9">D2</text>
<text x="131.5" y="168">0.10</text>
<text x="143.5" y="168">C</text>
<text x="148" y="168">A</text>
<text x="152.1" y="168">B</text>
<text x="145.5" y="182">0.10</text>
<text x="157.5" y="182">C</text>
<text x="161.9" y="182">A</text>
<text x="166.1" y="182">B</text>
<text x="65.6" y="187.6">8X b2</text>
<text x="135.1" y="201.1">E2</text>
<text x="147.6" y="211.6">28X K</text>
<text x="67" y="224.3">2X P</text>
<text x="64.4" y="230.3">NOTE 1</text>
<text x="115.2" y="230.3">e</text>
<text x="76.9" y="235.9">L</text>
<text x="130.9" y="235.9">28X b</text>
<text x="137.7" y="240.8">0.10</text>
<text x="137.7" y="245.4">0.05</text>
<text x="149.7" y="240.8">C</text>
<text x="149.7" y="245.4">C</text>
<text x="154.2" y="240.8">A</text>
<text x="158.4" y="240.8">B</text>
</g>
<g font-size="2.9">
<text x="109.6" y="251.7">Microchip Technology Drawing C04-385 Rev C Sheet 1 of 2</text>
<text x="26.6" y="261.3">© 2018 Microchip Technology Inc.</text>
</g>
<g font-size="2.8">
<text x="93.1" y="73.9">N</text>
<text x="79.3" y="86.2">1</text>
<text x="79.5" y="91">2</text>
<text x="81.1" y="213.6">1</text>
<text x="81.1" y="210.2">2</text>
<text x="93.4" y="227">N</text>
</g>
</svg>
